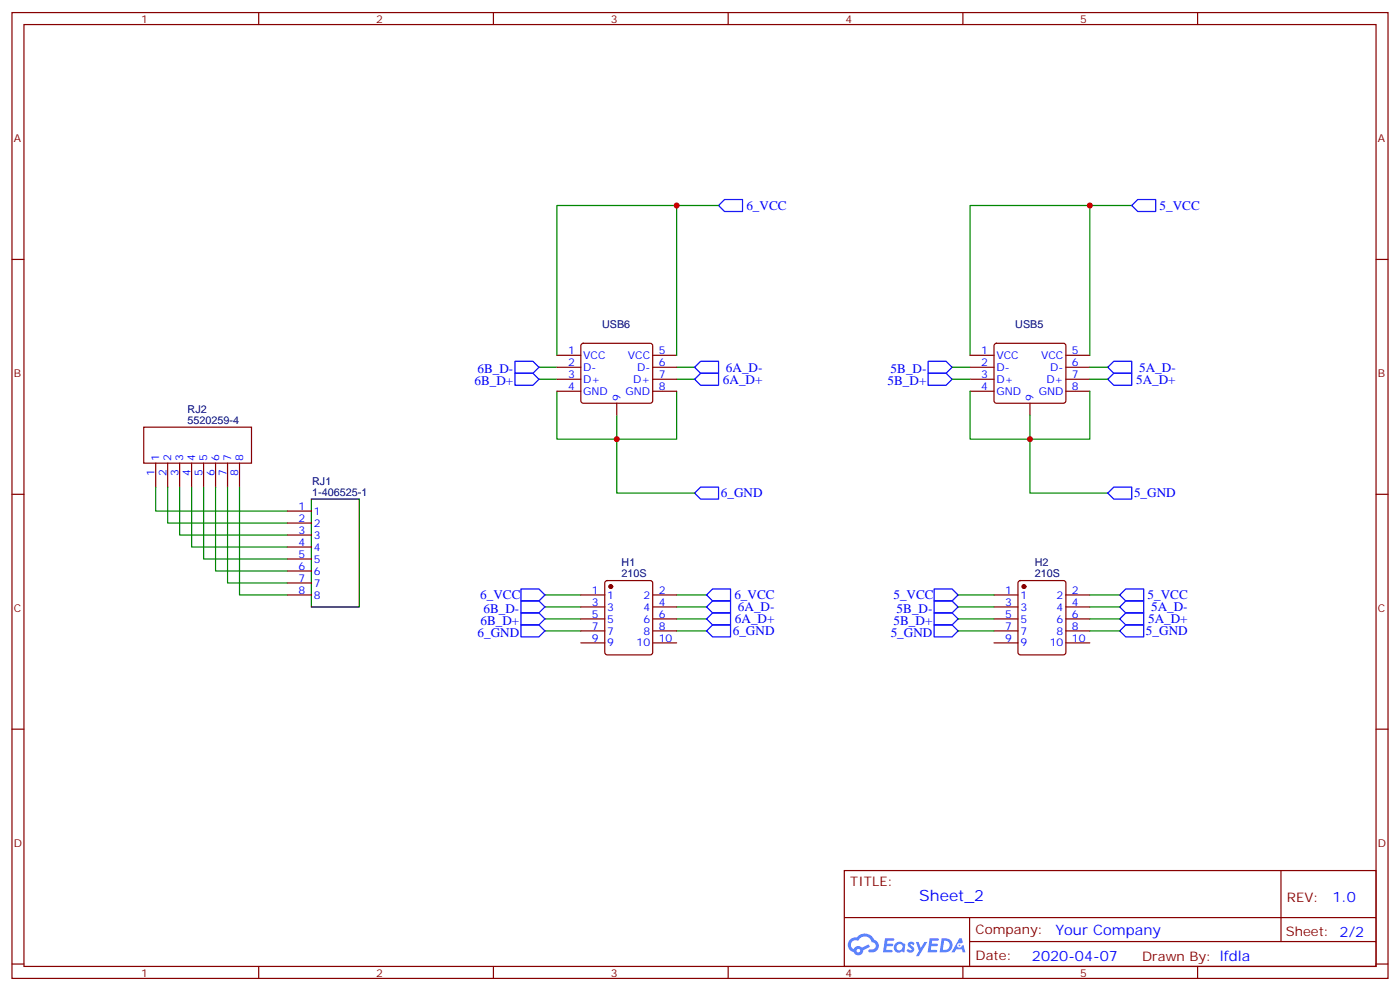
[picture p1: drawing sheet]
<svg xmlns="http://www.w3.org/2000/svg" width="412mm" height="292mm" viewBox="0 0 412 292" stroke-linecap="round" stroke-linejoin="round" font-family="sans-serif">
<g fill="none" stroke="#870000" stroke-width=".35">
<path d="M3.5 3.7h405.4v284.3h-405.4zM7.1 7.2h398.2v277.3h-398.2zM76.2 3.7v3.5M145.3 3.7v3.5M214.5 3.7v3.5M283.6 3.7v3.5M352.8 3.7v3.5M3.5 76.4h3.6M405.3 76.4h3.6M3.5 145.5h3.6M405.3 145.5h3.6M3.5 214.7h3.6"/>
<path d="M405.3 214.7h3.6M248.7 256.3h156.6v28.2h-156.6zM377.3 256.3v20.9M248.7 270.1h156.5M285.6 277.2h119.6M285.6 270.1v14.2M3.5 283.8h3.6M76.2 284.5v3.5M145.3 284.5v3.5M214.5 284.5v3.5M283.6 284.5v3.5M352.8 284.5v3.5"/>
<path d="M405.3 283.8h3.6"/>
</g>
<g fill="#5487ff">
<path d="M267.7 277.5a1.22 1.22 0 0 1 1.7 .2l-.4 .6a.47 .47 0 0 0-.3-.4 .47 .47 0 0 0-.5 .2l.1 .2a1.14 1.14 0 0 1 .8 1.8 1.14 1.14 0 0 1-1.9 0l-.2-.2 .5-.6 .7 .5a.29 .29 0 0 0 .3-.3 .29 .29 0 0 0-.2-.3 1.04 1.04 0 0 1-.6-1.7z"/>
<path d="M260.7 276.2h2.4l.3 .2-.2 .5-1.8 .1-.1 .8h1.5l.3 .4-.3 .4h-1.6l-.2 1.1h1.7l.2 .3-.2 .3-2.6 .1z"/>
<path d="M273.8 276.2h2.4l.3 .2-.1 .5-1.8 .1-.2 .8h1.6l.3 .4-.4 .4-1.6-.1-.1 1.1 1.7 .1 .2 .3-.2 .3-2.6 .1z"/>
<path d="M282.6 276.2h.7l.3 1.3-.6 .3a.69 .69 0 0 0-1 .3 .69 .69 0 0 0 .4 .9 .69 .69 0 0 0 .9-.6l.5-.2 .6 2.2h-.8l-.2-.9h-1.8l-.5 .9h-.8z"/>
<path d="M269.8 277.3h.8l.6 1.8 1.1-1.8h.9l-2.6 4.2h-.8l.9-1.5z"/>
<path d="M277.4 276.2l-.6 4.2h1.3a2.11 2.11 0 0 0 2.5-2.1 2.11 2.11 0 0 0-2.5-2.1zM278.1 277a1.39 1.39 0 0 1 1.7 1.4 1.39 1.39 0 0 1-1.8 1.2h-.3z"/>
<path d="M263.7 277.8a1.54 1.54 0 0 0-.1 2.2 1.54 1.54 0 0 0 2.2 .1l.6 .3 .3-2.3-.2-.3h-.4a1.49 1.49 0 0 0-2.4 0zM264 278.8a.94 .94 0 0 1 1.8 0 .94 .94 0 0 1-1.8 0z"/>
<path d="M250.4 276.6a2.18 2.18 0 0 0 1.1 3.7 1.44 1.44 0 0 0 1.6 .9 1.44 1.44 0 0 0 1.2-1.4l2-1.1-.5-.7-1.9 1a1.47 1.47 0 0 0-2.4 .4 1.39 1.39 0 0 1-.7-1.9 1.39 1.39 0 0 1 2-.5 2.12 2.12 0 0 1 2.2-1.3 2.12 2.12 0 0 1 1.9 1.7 1.14 1.14 0 0 1 1.1 1.4 1.14 1.14 0 0 1-1.7 .7 .43 .43 0 0 0-.5 .4 .43 .43 0 0 0 .4 .5 1.98 1.98 0 0 0 2.5-1.2 1.98 1.98 0 0 0-1.2-2.6 3.1 3.1 0 0 0-5.3-.6l-.9 .1zM252.3 279.9a.55 .55 0 0 1 1.1 0 .55 .55 0 0 1-1.1 0z"/>
<circle cx="282.6" cy="278.3" r=".26"/>
</g>
<g fill="none" stroke="#870000" stroke-width=".35">
<path d="M164 115.2h7.1M164 111.7h7.1M164 108.1h7.1M164 104.6h7.1M171.3 101.3l.5-.2h19.8l.5 .2 .2 .5v16.2l-.3 .5-.4 .2h-19.8l-.5-.2-.2-.5v-16.2zM181.7 118.7v3.5M192.3 115.2h7M192.3 111.7h7M192.3 108.1h7M192.3 104.6h7M285.8 115.2h7M285.8 111.7h7"/>
<path d="M285.8 108.1h7M285.8 104.6h7M293 101.3l.5-.2h19.8l.5 .2 .2 .5v16.2l-.3 .5-.4 .2h-19.8l-.5-.2-.2-.5v-16.2zM303.4 118.7v3.5M314 115.2h7M314 111.7h7M314 108.1h7M314 104.6h7M42.3 125.8h31.8v10.5h-31.8zM45.9 136.3v7.1M49.4 136.3v7.1M52.9 136.3v7.1"/>
<path d="M56.4 136.3v7.1M60 136.3v7.1M63.5 136.3v7.1M67 136.3v7.1M70.6 136.3v7.1M84.7 150.5h7M84.7 154h7M84.7 157.5h7M84.7 175.2h7M84.7 161h7M84.7 164.6h7M84.7 168.1h7"/>
<path d="M84.7 171.6h7M171.1 175.2h7.1M171.1 178.7h7.1M178.4 171.1l.5-.2h12.7l.6 .5 .1 20.7-.5 .6-12.9 .1-.7-.5v-20.7zM192.3 175.2h7M192.3 178.7h7M292.8 175.2h7.1M292.8 178.7h7.1M300.1 171.1l.5-.2h12.7l.6 .5 .1 20.7-.5 .6-12.9 .1-.7-.5v-20.7zM314 175.2h7M314 178.7h7M171.1 182.2h7.1"/>
<path d="M171.1 185.7h7.1M171.1 189.3h7.1M192.3 182.2h7M192.3 185.7h7M192.3 189.3h7M292.8 182.2h7.1M292.8 185.7h7.1M292.8 189.3h7.1M314 182.2h7M314 185.7h7M314 189.3h7"/>
</g>
<g fill="none" stroke="#008700" stroke-width=".35">
<path d="M199.3 60.5v44.1M211.7 60.5h-47.7v44.1M321 60.5v44.1M333.4 60.5h-47.6v44.1M158.7 108.1h5.3M158.7 111.7h5.3M164 115.2v14.1h17.7v15.9h22.9M199.3 115.2v14.1h-17.6v-7.1M199.3 108.1h5.3M199.3 111.7h5.3M280.5 108.1h5.3M280.5 111.7h5.3"/>
<path d="M285.8 115.2v14.1h17.6v15.9h22.9M321 115.2v14.1h-17.6v-7.1M321 108.1h5.3M321 111.7h5.3M45.9 143.4v7.1h38.8M49.4 143.4v10.6h35.3M52.9 143.4v14.1h31.8M56.4 143.4v17.6h28.3M60 143.4v21.2h24.7M63.5 143.4v24.7h21.2M67 143.4v28.2h17.7M70.6 143.4v31.8h14.1"/>
<path d="M160.5 178.7h10.6M160.5 175.2h10.6M199.3 178.7h8.8M199.3 175.2h8.8M282.2 178.7h10.6M282.2 175.2h10.6M321 178.7h8.8M321 175.2h8.8M160.5 182.2h10.6M160.5 185.7h10.6M199.3 182.2h8.8M199.3 185.7h8.8"/>
<path d="M282.2 182.2h10.6M282.2 185.7h10.6M321 182.2h8.8M321 185.7h8.8"/>
</g>
<g fill="none" stroke="#00f" stroke-width=".35">
<path d="M211.7 60.5l1.7-1.8h5.3v3.6h-5.3zM333.4 60.5l1.7-1.8h5.3v3.6h-5.3zM151.7 109.9h5.3l1.7 1.8-1.7 1.7h-5.3zM151.7 106.4h5.3l1.7 1.7-1.7 1.8h-5.3zM204.6 111.7l1.8-1.8h5.3v3.5h-5.3zM204.6 108.1l1.8-1.7h5.3v3.5h-5.3zM273.4 106.4h5.3l1.8 1.7-1.8 1.8h-5.3zM273.4 109.9h5.3l1.8 1.8-1.8 1.7h-5.3zM326.3 108.1l1.8-1.7h5.3v3.5h-5.3zM326.3 111.7l1.8-1.8h5.3v3.5h-5.3zM204.6 145.2l1.8-1.8h5.3v3.5h-5.3zM326.3 145.2l1.8-1.8h5.3v3.5h-5.3z"/>
<path d="M153.5 176.9h5.2l1.8 1.8-1.8 1.7h-5.2zM153.5 173.4h5.2l1.8 1.8-1.8 1.7h-5.2zM208.1 178.7l1.8-1.8h5.3v3.5h-5.3zM208.1 175.2l1.8-1.8h5.3v3.5h-5.3zM275.2 173.4h5.3l1.7 1.8-1.7 1.7h-5.3zM275.2 176.9h5.3l1.7 1.8-1.7 1.7h-5.3zM329.8 175.2l1.8-1.8h5.3v3.5h-5.3zM329.8 178.7l1.8-1.8h5.3v3.5h-5.3zM153.5 184h5.2l1.8 1.7-1.8 1.8h-5.2zM153.5 180.4h5.2l1.8 1.8-1.8 1.8h-5.2zM208.1 185.7l1.8-1.7h5.3v3.5h-5.3zM208.1 182.2l1.8-1.8h5.3v3.6h-5.3z"/>
<path d="M275.2 180.4h5.3l1.7 1.8-1.7 1.8h-5.3zM275.2 184h5.3l1.7 1.7-1.7 1.8h-5.3zM329.8 182.2l1.8-1.8h5.3v3.6h-5.3zM329.8 185.7l1.8-1.7h5.3v3.5h-5.3z"/>
</g>
<g fill="#870000" stroke="#870000" stroke-width=".35">
<circle cx="179.9" cy="172.7" r=".53"/>
<circle cx="301.6" cy="172.7" r=".53"/>
</g>
<path d="M91.7 146.9h14.1v31.8h-14.1z" fill="none" stroke="#000" stroke-width=".35"/>
<g fill="#c00">
<circle cx="321" cy="60.5" r=".88"/>
<circle cx="303.4" cy="129.3" r=".88"/>
<circle cx="181.7" cy="129.3" r=".88"/>
<circle cx="199.3" cy="60.5" r=".88"/>
</g>
<text font-size="4.6" fill="#00f" x="270.8" y="265.3">Sheet_2</text>
<g font-size="4.2" fill="#00f">
<text x="392.5" y="265.6">1.0</text>
<text x="310.9" y="275.1">Your Company</text>
<text x="304" y="282.9">2020-04-07</text>
</g>
<g font-size="3.9" fill="#00f">
<text x="219.9" y="61.8">6_VCC</text>
<text x="341.6" y="61.8">5_VCC</text>
<text x="139.8" y="113.4">6B_D+</text>
<text x="140.6" y="109.9">6B_D-</text>
<text x="213" y="112.9">6A_D+</text>
<text x="213.9" y="109.4">6A_D-</text>
<text x="261.5" y="113.4">5B_D+</text>
<text x="262.4" y="109.9">5B_D-</text>
<text x="334.7" y="112.9">5A_D+</text>
<text x="335.6" y="109.4">5A_D-</text>
<text x="212.3" y="146.4">6_GND</text>
<text x="334" y="146.4">5_GND</text>
<text x="141.5" y="176.4">6_VCC</text>
<text x="216.3" y="176.4">6_VCC</text>
<text x="217.4" y="179.9">6A_D-</text>
<text x="263.2" y="176.4">5_VCC</text>
<text x="338" y="176.4">5_VCC</text>
<text x="339.1" y="179.9">5A_D-</text>
<text x="141.5" y="184">6B_D+</text>
<text x="142.4" y="180.4">6B_D-</text>
<text x="216.5" y="183.5">6A_D+</text>
<text x="263.2" y="184">5B_D+</text>
<text x="264.1" y="180.4">5B_D-</text>
<text x="338.2" y="183.5">5A_D+</text>
<text x="140.7" y="187.5">6_GND</text>
<text x="215.9" y="187">6_GND</text>
<text x="262.4" y="187.5">5_GND</text>
<text x="337.6" y="187">5_GND</text>
</g>
<g font-size="3.9" fill="#800">
<text x="250.5" y="260.9">TITLE:</text>
<text x="379.1" y="265.6">REV:</text>
<text x="287.4" y="275.1">Company:</text>
<text x="378.7" y="275.7">Sheet: 2/2</text>
<text x="287.4" y="282.8">Date:</text>
<text x="336.4" y="282.8">Drawn By: lfdla</text>
</g>
<g font-size="3.2" fill="#800">
<text x="41.6" y="6.7">1</text>
<text x="110.8" y="6.7">2</text>
<text x="179.9" y="6.7">3</text>
<text x="249.1" y="6.7">4</text>
<text x="318.2" y="6.7">5</text>
<text x="4.1" y="41.8">A</text>
<text x="405.9" y="41.8">A</text>
<text x="4.1" y="110.9">B</text>
<text x="405.9" y="110.9">B</text>
<text x="4.1" y="180.1">C</text>
<text x="405.9" y="180.1">C</text>
<text x="4.1" y="249.2">D</text>
<text x="405.9" y="249.2">D</text>
<text x="41.6" y="287.5">1</text>
<text x="110.8" y="287.5">2</text>
<text x="179.9" y="287.5">3</text>
<text x="249.1" y="287.5">4</text>
<text x="318.2" y="287.5">5</text>
</g>
<g font-size="3.2" fill="#000080">
<text x="177.4" y="96.6">USB6</text>
<text x="299.1" y="96.6">USB5</text>
<text x="55.3" y="124.7">5520259-4</text>
<text x="55.3" y="121.5">RJ2</text>
<text x="92" y="142.7">RJ1</text>
<text x="92" y="145.9">1-406525-1</text>
<text x="183.1" y="166.7">H1</text>
<text x="304.8" y="166.7">H2</text>
<text x="183.1" y="169.9">210S</text>
<text x="304.8" y="169.9">210S</text>
</g>
<g font-size="3.2" fill="#00f">
<text x="167.3" y="107.8">2</text>
<text x="167.3" y="104.2">1</text>
<text x="171.8" y="105.7">VCC</text>
<text x="185" y="105.7">VCC</text>
<text x="194" y="104.2">5</text>
<text x="194" y="107.8">6</text>
<text x="289" y="107.8">2</text>
<text x="289" y="104.2">1</text>
<text x="293.5" y="105.7">VCC</text>
<text x="306.7" y="105.7">VCC</text>
<text x="315.7" y="104.2">5</text>
<text x="315.7" y="107.8">6</text>
<text x="167.3" y="111.3">3</text>
<text x="171.8" y="112.7">D+</text>
<text x="171.8" y="109.2">D-</text>
<text x="186.5" y="112.7">D+</text>
<text x="187.7" y="109.2">D-</text>
<text x="194" y="111.3">7</text>
<text x="289" y="111.3">3</text>
<text x="293.5" y="112.7">D+</text>
<text x="293.5" y="109.2">D-</text>
<text x="308.2" y="112.7">D+</text>
<text x="309.4" y="109.2">D-</text>
<text x="315.7" y="111.3">7</text>
<text x="167.3" y="114.8">4</text>
<text x="171.8" y="116.2">GND</text>
<text x="182.7" y="118" transform="rotate(-90 182.7 118)">9</text>
<text x="184.3" y="116.2">GND</text>
<text x="194" y="114.8">8</text>
<text x="289" y="114.8">4</text>
<text x="293.5" y="116.2">GND</text>
<text x="304.4" y="118" transform="rotate(-90 304.4 118)">9</text>
<text x="306" y="116.2">GND</text>
<text x="315.7" y="114.8">8</text>
<text x="46.9" y="135.6" transform="rotate(-90 46.9 135.6)">1</text>
<text x="50.4" y="135.6" transform="rotate(-90 50.4 135.6)">2</text>
<text x="54" y="135.6" transform="rotate(-90 54 135.6)">3</text>
<text x="57.5" y="135.6" transform="rotate(-90 57.5 135.6)">4</text>
<text x="61" y="135.6" transform="rotate(-90 61 135.6)">5</text>
<text x="64.6" y="135.6" transform="rotate(-90 64.6 135.6)">6</text>
<text x="68.1" y="135.6" transform="rotate(-90 68.1 135.6)">7</text>
<text x="71.6" y="135.6" transform="rotate(-90 71.6 135.6)">8</text>
<text x="45.5" y="140.1" transform="rotate(-90 45.5 140.1)">1</text>
<text x="49" y="140.1" transform="rotate(-90 49 140.1)">2</text>
<text x="52.6" y="140.1" transform="rotate(-90 52.6 140.1)">3</text>
<text x="56.1" y="140.1" transform="rotate(-90 56.1 140.1)">4</text>
<text x="59.6" y="140.1" transform="rotate(-90 59.6 140.1)">5</text>
<text x="63.1" y="140.1" transform="rotate(-90 63.1 140.1)">6</text>
<text x="66.7" y="140.1" transform="rotate(-90 66.7 140.1)">7</text>
<text x="70.2" y="140.1" transform="rotate(-90 70.2 140.1)">8</text>
<text x="87.9" y="150.1">1</text>
<text x="87.9" y="153.6">2</text>
<text x="92.4" y="151.5">1</text>
<text x="92.4" y="155">2</text>
<text x="87.9" y="157.2">3</text>
<text x="87.9" y="160.7">4</text>
<text x="92.4" y="158.6">3</text>
<text x="87.9" y="164.2">5</text>
<text x="87.9" y="167.7">6</text>
<text x="92.4" y="162.1">4</text>
<text x="92.4" y="165.6">5</text>
<text x="87.9" y="171.3">7</text>
<text x="92.4" y="169.2">6</text>
<text x="92.4" y="172.7">7</text>
<text x="87.9" y="174.8">8</text>
<text x="92.4" y="176.2">8</text>
<text x="174.4" y="174.8">1</text>
<text x="174.4" y="178.3">3</text>
<text x="178.9" y="176.2">1</text>
<text x="178.9" y="179.7">3</text>
<text x="189.5" y="176.2">2</text>
<text x="189.5" y="179.7">4</text>
<text x="194" y="174.8">2</text>
<text x="194" y="178.3">4</text>
<text x="296.1" y="174.8">1</text>
<text x="296.1" y="178.3">3</text>
<text x="300.6" y="176.2">1</text>
<text x="300.6" y="179.7">3</text>
<text x="311.2" y="176.2">2</text>
<text x="311.2" y="179.7">4</text>
<text x="315.7" y="174.8">2</text>
<text x="315.7" y="178.3">4</text>
<text x="174.4" y="181.9">5</text>
<text x="174.4" y="185.4">7</text>
<text x="178.9" y="183.3">5</text>
<text x="189.5" y="183.3">6</text>
<text x="194" y="181.9">6</text>
<text x="194" y="185.4">8</text>
<text x="296.1" y="181.9">5</text>
<text x="296.1" y="185.4">7</text>
<text x="300.6" y="183.3">5</text>
<text x="311.2" y="183.3">6</text>
<text x="315.7" y="181.9">6</text>
<text x="315.7" y="185.4">8</text>
<text x="174.4" y="188.9">9</text>
<text x="178.9" y="186.8">7</text>
<text x="178.9" y="190.3">9</text>
<text x="187.5" y="190.3">10</text>
<text x="189.5" y="186.8">8</text>
<text x="194" y="188.9">10</text>
<text x="296.1" y="188.9">9</text>
<text x="300.6" y="186.8">7</text>
<text x="300.6" y="190.3">9</text>
<text x="309.2" y="190.3">10</text>
<text x="311.2" y="186.8">8</text>
<text x="315.7" y="188.9">10</text>
</g>
</svg>
